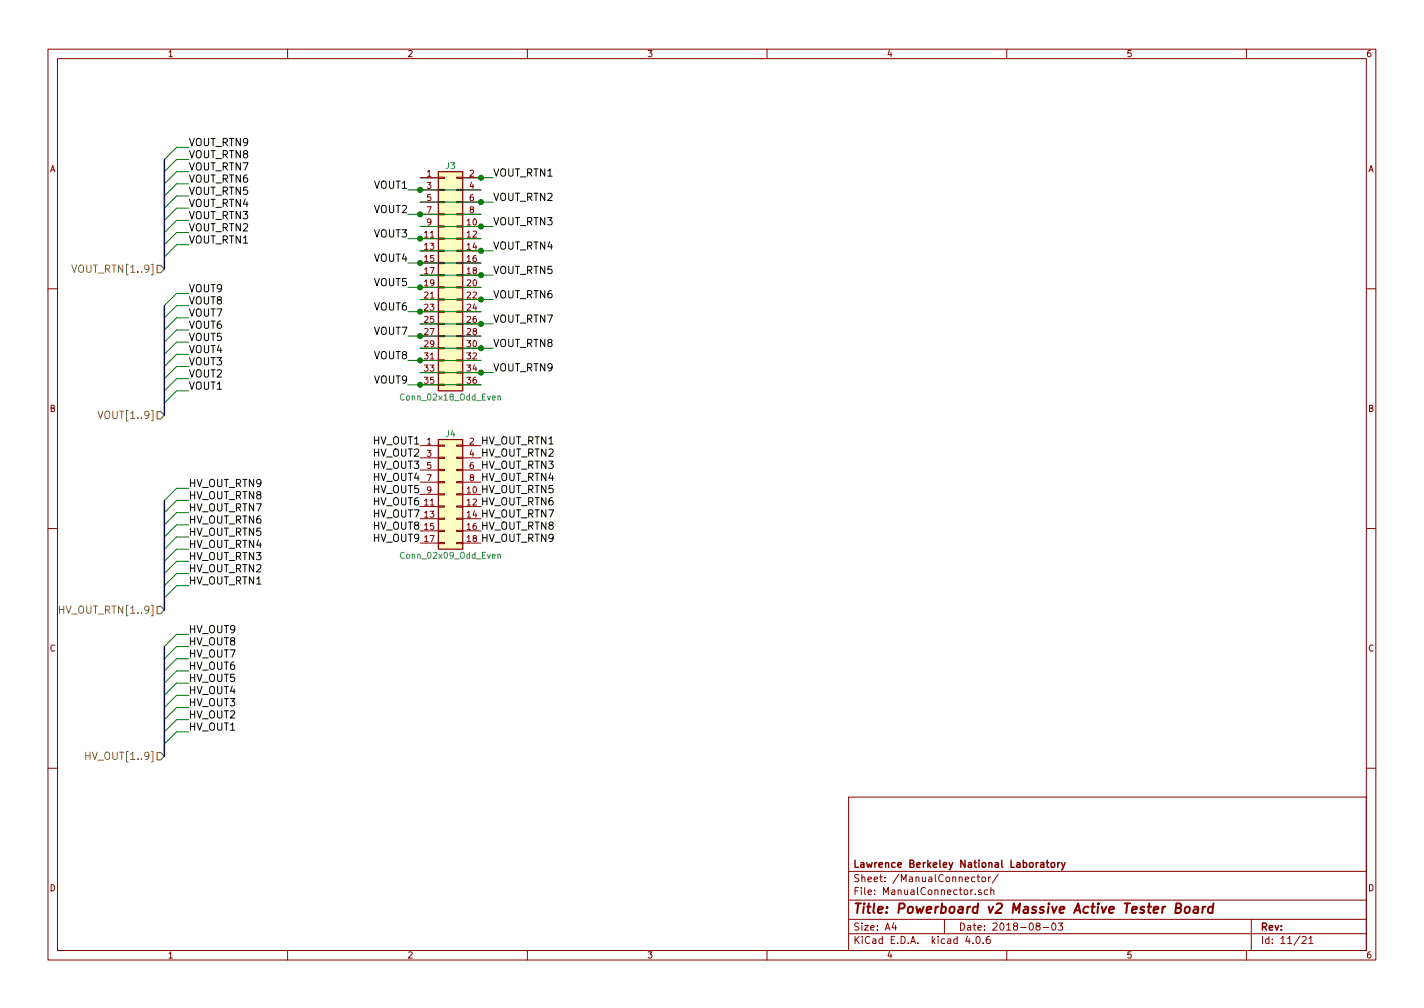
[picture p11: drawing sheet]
<svg xmlns="http://www.w3.org/2000/svg" width="297mm" height="210mm" viewBox="0 0 297 210" stroke-linecap="round" stroke-linejoin="round" font-family="sans-serif">
<g fill="none" stroke="#840000" stroke-width=".21">
<path d="M10 10.3h277v189.9h-277zM12 12.2h273v186.1h-273zM60 10.3v1.9M110 10.3v1.9M160 10.3v1.9M210 10.3v1.9M260 10.3v1.9M87.6 37.1h3.8M87.6 39.6h3.8M91.4 39.5h1.3v.2h-1.3zM91.4 37h1.3v.2h-1.3zM95.2 39.5h1.3v.2h-1.3z"/>
<path d="M95.2 37h1.3v.2h-1.3zM96.5 37.1h3.8M96.5 39.6h3.8M87.6 42.2h3.8M87.6 44.7h3.8M87.6 47.2h3.8M87.6 59.9h3.8M87.6 49.8h3.8M87.6 52.3h3.8M87.6 54.9h3.8M87.6 57.4h3.8M91.4 59.8h1.3v.3h-1.3z"/>
<path d="M91.4 57.3h1.3v.2h-1.3zM91.4 54.7h1.3v.3h-1.3zM91.4 52.2h1.3v.2h-1.3zM91.4 49.7h1.3v.2h-1.3zM91.4 47.1h1.3v.3h-1.3zM91.4 44.6h1.3v.2h-1.3zM91.4 42h1.3v.3h-1.3zM95.2 59.8h1.3v.3h-1.3zM95.2 57.3h1.3v.2h-1.3zM95.2 54.7h1.3v.3h-1.3zM95.2 52.2h1.3v.2h-1.3zM95.2 49.7h1.3v.2h-1.3z"/>
<path d="M95.2 47.1h1.3v.3h-1.3zM95.2 44.6h1.3v.2h-1.3zM95.2 42h1.3v.3h-1.3zM96.5 42.2h3.8M96.5 44.7h3.8M96.5 47.2h3.8M96.5 59.9h3.8M96.5 49.8h3.8M96.5 52.3h3.8M96.5 54.9h3.8M96.5 57.4h3.8M10 60.2h2"/>
<path d="M87.6 72.6h3.8M87.6 62.5h3.8M87.6 75.2h3.8M87.6 65h3.8M87.6 77.7h3.8M87.6 67.6h3.8M87.6 70.1h3.8M91.4 77.6h1.3v.2h-1.3zM91.4 75.1h1.3v.2h-1.3zM91.4 72.5h1.3v.3h-1.3zM91.4 70h1.3v.2h-1.3zM91.4 67.4h1.3v.3h-1.3z"/>
<path d="M91.4 64.9h1.3v.2h-1.3zM91.4 62.4h1.3v.2h-1.3zM95.2 77.6h1.3v.2h-1.3zM95.2 75.1h1.3v.2h-1.3zM95.2 72.5h1.3v.3h-1.3zM95.2 70h1.3v.2h-1.3zM95.2 67.4h1.3v.3h-1.3zM95.2 64.9h1.3v.2h-1.3zM95.2 62.4h1.3v.2h-1.3zM96.5 72.6h3.8M96.5 62.5h3.8M96.5 75.2h3.8"/>
<path d="M96.5 65h3.8M96.5 77.7h3.8M96.5 67.6h3.8M96.5 70.1h3.8M285 60.2h2M87.6 80.3h3.8M87.6 93h3.8M87.6 95.5h3.8M87.6 98h3.8M91.4 80.1h1.3v.3h-1.3zM91.4 97.9h1.3v.3h-1.3zM91.4 95.4h1.3v.2h-1.3z"/>
<path d="M91.4 92.8h1.3v.3h-1.3zM95.2 80.1h1.3v.3h-1.3zM95.2 97.9h1.3v.3h-1.3zM95.2 95.4h1.3v.2h-1.3zM95.2 92.8h1.3v.3h-1.3zM96.5 80.3h3.8M96.5 93h3.8M96.5 95.5h3.8M96.5 98h3.8M10 110.3h2M87.6 100.6h3.8M87.6 103.1h3.8"/>
<path d="M87.6 105.7h3.8M87.6 108.2h3.8M87.6 110.7h3.8M87.6 113.3h3.8M91.4 113.2h1.3v.2h-1.3zM91.4 110.6h1.3v.3h-1.3zM91.4 108.1h1.3v.2h-1.3zM91.4 105.5h1.3v.3h-1.3zM91.4 103h1.3v.2h-1.3zM91.4 100.5h1.3v.2h-1.3zM95.2 113.2h1.3v.2h-1.3zM95.2 110.6h1.3v.3h-1.3z"/>
<path d="M95.2 108.1h1.3v.2h-1.3zM95.2 105.5h1.3v.3h-1.3zM95.2 103h1.3v.2h-1.3zM95.2 100.5h1.3v.2h-1.3zM96.5 100.6h3.8M96.5 103.1h3.8M96.5 105.7h3.8M96.5 108.2h3.8M96.5 110.7h3.8M96.5 113.3h3.8M285 110.3h2M10 160.2h2"/>
<path d="M177 166.3h108v32h-108zM285 160.2h2M60 198.3v1.9M110 198.3v1.9M160 198.3v1.9M177 194.8h108M177 191.8h108M177 187.8h108M177 181.8h108M186.4 192.5l-.3 1h.9M186.8 193v1M197 191.8v3"/>
<path d="M201.8 195.2l-.4 1.1h1M202.9 196.7v.1M203.4 183l-.5-.1-.3 .3 .1 .6 .2 .1 .5-.1M203.5 186.5v.1M203.8 195.4l.1-.1a.8 .8 0 0 1 .6 .8 .8 .8 0 0 1-.6 .7 .97 .97 0 0 1-.1-1.4zM203.8 182.9h.6M204 182.4v1.3l.4 .2M204.7 185.7l-.4-.1-.2 .2 .1 .2 .5 .2v.3h-.6M204.9 183.1l.2-.2 .4 .2 .1 .5-.1 .2-.4 .1-.2-.1zM205.1 196.7v.1M206 185.7l-.4-.1-.3 .3 .1 .6 .2 .1 .4-.1M206.2 182.9v1"/>
<path d="M206.4 195.3l-.4 .1a1.11 1.11 0 0 0-.1 1.3l.4 .1 .2-.1 .1-.5-.3-.3-.4 .1-.2 .2M206.7 182.9l-.5 .3M206.7 185.7l.2-.1 .4 .1v.9M206.7 185.1v1.5M208.2 182.3l-1.2 2M210 198.3v1.9M216.4 193.2l-.3-.3 .1-.2 .2-.2 .4 .1 .2 .2-.1 .2-.5 .2-.3 .3 .1 .4 .2 .1h.3l.3-.3v-.2l-.3-.3M217.6 193.5h1.1M219.5 192.7l.2-.2a.8 .8 0 0 1 .6 .8 .8 .8 0 0 1-.6 .7l-.3-.5zM220.7 192.5h1l-.5 .6 .4 .1v.7l-.2 .1-.7-.1M260 198.3v1.9M261 191.8v6.5"/>
<path d="M271.6 195.5l.6-.2 .3 .5-1 1h1M273 195.8l.5-.5v1.5M273 196.8h.9"/>
</g>
<path d="M245.3 189.4l.9-.1a.46 .46 0 0 0 .2-.5 .46 .46 0 0 0-.4-.4h-.6l-.2 2h.7l.3-.1 .2-.5-.5-.4M247.3 189.3l.3-.2 .6 .2-.1 .8-.4 .3-.5-.1zM249.1 189.2h.8l-.1 1.2M249.9 189.6l-.7 .1a.4 .4 0 0 0-.3 .3 .4 .4 0 0 0 .2 .4l.7-.1M250.9 189.1l-.1 1.3M251.5 189.1l-.4 .1-.2 .3M253 189.2l-.2-.1a.67 .67 0 0 0-.8 .4v.8l.3 .1 .6-.1M253.1 188.4l-.2 2" fill="none" stroke="#840000" stroke-width=".41"/>
<path d="M218.2 179.9h.6M218.4 179.4v1.3l.4 .2M220.6 179.9v1M221.1 179.9l-.5 .3M221.4 179.9l.4 1M222.2 179.9l-.5 1.4-.3 .1M219.3 180.1l.2-.2 .4 .2 .1 .5-.1 .2-.4 .1-.2-.1z" fill="none" stroke="#840000" stroke-width=".3"/>
<g fill="none" stroke="#008400" stroke-width=".21">
<path d="M39.4 38.3h-2.6l-2.5 2.6M39.4 35.8h-2.6l-2.5 2.5M39.4 33.3h-2.6l-2.5 2.5M39.4 30.7h-2.6l-2.5 2.6M85.1 39.6h15.2M87.6 37.1h15.3M39.4 51h-2.6l-2.5 2.6M39.4 48.5h-2.6l-2.5 2.5M39.4 46h-2.6l-2.5 2.5M39.4 43.4h-2.6l-2.5 2.6M39.4 40.9h-2.6l-2.5 2.5M85.1 44.7h15.2"/>
<path d="M85.1 49.8h15.2M85.1 54.9h15.2M85.1 59.9h15.2M87.6 42.2h15.3M87.6 47.2h15.3M87.6 52.3h15.3M87.6 57.4h15.3M39.4 79h-2.6l-2.5 2.5M39.4 76.4h-2.6l-2.5 2.6M39.4 73.9h-2.6l-2.5 2.5M39.4 71.4h-2.6l-2.5 2.5M39.4 68.8h-2.6l-2.5 2.6"/>
<path d="M39.4 66.3h-2.6l-2.5 2.5M39.4 63.7h-2.6l-2.5 2.6M39.4 61.2h-2.6l-2.5 2.5M85.1 65h15.2M85.1 70.1h15.2M85.1 75.2h15.2M87.6 62.5h15.3M87.6 67.6h15.3M87.6 72.6h15.3M87.6 77.7h15.3M39.4 81.5h-2.6l-2.5 2.6M85.1 80.3h15.2"/>
<path d="M39.4 119.6h-2.6l-2.5 2.6M39.4 117.1h-2.6l-2.5 2.5M39.4 114.5h-2.6l-2.5 2.6M39.4 112h-2.6l-2.5 2.5M39.4 109.5h-2.6l-2.5 2.5M39.4 106.9h-2.6l-2.5 2.6M39.4 104.4h-2.6l-2.5 2.5M39.4 101.8h-2.6l-2.5 2.6M39.4 139.9h-2.6l-2.5 2.6M39.4 137.4h-2.6l-2.5 2.5M39.4 134.9h-2.6l-2.5 2.5M39.4 132.3h-2.6l-2.5 2.6"/>
<path d="M39.4 122.2h-2.6l-2.5 2.5M39.4 152.6h-2.6l-2.5 2.6M39.4 150.1h-2.6l-2.5 2.5M39.4 147.6h-2.6l-2.5 2.5M39.4 145h-2.6l-2.5 2.6M39.4 142.5h-2.6l-2.5 2.5"/>
</g>
<path d="M15 55.3l.5 1.5 .5-1.5M20.4 85.8l.6 1.5 .5-1.5M12.4 126.4v1.5M12.4 127.1h.9M17.9 156.9v1.5M17.9 157.6h.9" fill="none" stroke="#848400" stroke-width=".21"/>
<path d="M32.8 55.4h.7l.8 .7-.8 .8h-.7zM32.8 85.8h.7l.8 .8-.8 .8h-.7zM32.8 126.5h.7l.8 .7-.8 .8h-.7zM32.8 157h.7l.8 .7-.8 .8h-.7z" fill="none" stroke="#848400" stroke-width=".25"/>
<path d="M34.3 33.3v22.8M34.3 63.7v22.9M34.3 104.4v22.8M34.3 134.9v22.8" fill="none" stroke="#000084" stroke-width=".3"/>
<g fill="#ffffc2" stroke="#ffffc2" stroke-width=".21">
<path d="M91.4 35.8h5.1v45.7h-5.1z"/>
<path d="M91.4 91.7h5.1v22.8h-5.1z"/>
</g>
<path d="M91.4 35.8h5.1v45.7h-5.1zM91.4 91.7h5.1v22.8h-5.1z" fill="none" stroke="#840000" stroke-width=".25"/>
<path d="M103.9 82.7l.1-.1 .3 .1 .1 .8M103.9 82.6v.9M103.9 115.7l.1-.1 .3 .1 .1 .8M103.9 115.6v.9" fill="none" stroke="#008484" stroke-width=".21"/>
<g fill="#008400" stroke="#008400" stroke-width=".25">
<circle cx="100.3" cy="37.1" r=".51"/>
<circle cx="87.6" cy="39.6" r=".51"/>
<circle cx="87.6" cy="44.7" r=".51"/>
<circle cx="87.6" cy="49.8" r=".51"/>
<circle cx="87.6" cy="54.9" r=".51"/>
<circle cx="87.6" cy="59.9" r=".51"/>
<circle cx="87.6" cy="65" r=".51"/>
<circle cx="87.6" cy="70.1" r=".51"/>
<circle cx="87.6" cy="75.2" r=".51"/>
<circle cx="87.6" cy="80.3" r=".51"/>
<circle cx="100.3" cy="42.2" r=".51"/>
<circle cx="100.3" cy="47.2" r=".51"/>
<circle cx="100.3" cy="52.3" r=".51"/>
<circle cx="100.3" cy="57.4" r=".51"/>
<circle cx="100.3" cy="62.5" r=".51"/>
<circle cx="100.3" cy="67.6" r=".51"/>
<circle cx="100.3" cy="72.6" r=".51"/>
<circle cx="100.3" cy="77.7" r=".51"/>
</g>
<text font-size="2.8" fill="#840000" x="178" y="190.5">Title: Powerboard v2 Massive Active Tester Board</text>
<g font-size="2.1">
<text x="39.4" y="35.6">VOUT_RTN7</text>
<text x="39.4" y="33">VOUT_RTN8</text>
<text x="39.4" y="30.5">VOUT_RTN9</text>
<text x="39.4" y="40.6">VOUT_RTN5</text>
<text x="39.4" y="38.1">VOUT_RTN6</text>
<text x="78" y="39.4">VOUT1</text>
<text x="102.9" y="36.8">VOUT_RTN1</text>
<text x="102.9" y="41.9">VOUT_RTN2</text>
<text x="39.4" y="45.7">VOUT_RTN3</text>
<text x="39.4" y="43.2">VOUT_RTN4</text>
<text x="78" y="44.4">VOUT2</text>
<text x="102.9" y="47">VOUT_RTN3</text>
<text x="39.4" y="50.8">VOUT_RTN1</text>
<text x="39.4" y="48.3">VOUT_RTN2</text>
<text x="78" y="49.5">VOUT3</text>
<text x="102.9" y="52.1">VOUT_RTN4</text>
<text x="78" y="54.6">VOUT4</text>
<text x="78" y="59.7">VOUT5</text>
<text x="102.9" y="57.1">VOUT_RTN5</text>
<text x="39.4" y="63.5">VOUT8</text>
<text x="39.4" y="61">VOUT9</text>
<text x="78" y="64.8">VOUT6</text>
<text x="102.9" y="62.2">VOUT_RTN6</text>
<text x="39.4" y="71.1">VOUT5</text>
<text x="39.4" y="68.6">VOUT6</text>
<text x="39.4" y="66">VOUT7</text>
<text x="78" y="69.8">VOUT7</text>
<text x="102.9" y="67.3">VOUT_RTN7</text>
<text x="39.4" y="76.2">VOUT3</text>
<text x="39.4" y="73.7">VOUT4</text>
<text x="78" y="74.9">VOUT8</text>
<text x="102.9" y="72.4">VOUT_RTN8</text>
<text x="102.9" y="77.5">VOUT_RTN9</text>
<text x="39.4" y="81.3">VOUT1</text>
<text x="39.4" y="78.7">VOUT2</text>
<text x="78" y="80">VOUT9</text>
<text x="77.9" y="92.7">HV_OUT1</text>
<text x="77.9" y="95.2">HV_OUT2</text>
<text x="100.3" y="92.7">HV_OUT_RTN1</text>
<text x="100.3" y="95.2">HV_OUT_RTN2</text>
<text x="39.4" y="101.6">HV_OUT_RTN9</text>
<text x="77.9" y="97.8">HV_OUT3</text>
<text x="77.9" y="100.3">HV_OUT4</text>
<text x="100.3" y="97.8">HV_OUT_RTN3</text>
<text x="100.3" y="100.3">HV_OUT_RTN4</text>
<text x="39.4" y="106.7">HV_OUT_RTN7</text>
<text x="39.4" y="104.1">HV_OUT_RTN8</text>
<text x="77.9" y="102.9">HV_OUT5</text>
<text x="77.9" y="105.4">HV_OUT6</text>
<text x="77.9" y="107.9">HV_OUT7</text>
<text x="100.3" y="102.9">HV_OUT_RTN5</text>
<text x="100.3" y="105.4">HV_OUT_RTN6</text>
<text x="100.3" y="107.9">HV_OUT_RTN7</text>
<text x="39.4" y="111.8">HV_OUT_RTN5</text>
<text x="39.4" y="109.2">HV_OUT_RTN6</text>
<text x="77.9" y="110.5">HV_OUT8</text>
<text x="77.9" y="113">HV_OUT9</text>
<text x="100.3" y="110.5">HV_OUT_RTN8</text>
<text x="100.3" y="113">HV_OUT_RTN9</text>
<text x="39.4" y="119.4">HV_OUT_RTN2</text>
<text x="39.4" y="116.8">HV_OUT_RTN3</text>
<text x="39.4" y="114.3">HV_OUT_RTN4</text>
<text x="39.4" y="121.9">HV_OUT_RTN1</text>
<text x="39.4" y="137.2">HV_OUT7</text>
<text x="39.4" y="134.6">HV_OUT8</text>
<text x="39.4" y="132.1">HV_OUT9</text>
<text x="39.4" y="142.2">HV_OUT5</text>
<text x="39.4" y="139.7">HV_OUT6</text>
<text x="39.4" y="149.9">HV_OUT2</text>
<text x="39.4" y="147.3">HV_OUT3</text>
<text x="39.4" y="144.8">HV_OUT4</text>
<text x="39.4" y="152.4">HV_OUT1</text>
</g>
<g font-size="2.1" fill="#848400">
<text x="16" y="56.9">VOUT_RTN[1..9]</text>
<text x="21.5" y="87.4">VOUT[1..9]</text>
<text x="13.3" y="128">HV_OUT_RTN[1..9]</text>
<text x="18.8" y="158.5">HV_OUT[1..9]</text>
</g>
<g font-size="2.1" fill="#840000">
<text x="178" y="184">Sheet: /ManualConnector/</text>
<text x="178" y="181">Lawrence Berkeley National Laboratory</text>
<text x="178" y="186.7">File: ManualConnector.sch</text>
<text x="178" y="196.9">KiCad E.D.A. kicad 4.0.6</text>
<text x="178" y="194.1">Size: A4</text>
<text x="200" y="194.1">Date: 2018-08-03</text>
<text x="263" y="194.1">Rev:</text>
<text x="263" y="196.9">Id: 11/21</text>
</g>
<g font-size="1.8" fill="#840000">
<text x="35" y="11.9">1</text>
<text x="85" y="11.9">2</text>
<text x="135" y="11.9">3</text>
<text x="185" y="11.9">4</text>
<text x="235" y="11.9">5</text>
<text x="285" y="11.9">6</text>
<text x="10.4" y="35.9">A</text>
<text x="285.4" y="35.9">A</text>
<text x="89.1" y="36.8">1</text>
<text x="89.1" y="39.4">3</text>
<text x="89.1" y="41.9">5</text>
<text x="97.9" y="36.8">2</text>
<text x="97.9" y="39.4">4</text>
<text x="97.9" y="41.9">6</text>
<text x="89.1" y="44.4">7</text>
<text x="89.1" y="47">9</text>
<text x="97.5" y="47">10</text>
<text x="97.9" y="44.4">8</text>
<text x="88.6" y="49.5">11</text>
<text x="88.6" y="52.1">13</text>
<text x="97.5" y="49.5">12</text>
<text x="97.5" y="52.1">14</text>
<text x="88.6" y="54.6">15</text>
<text x="88.6" y="57.1">17</text>
<text x="88.6" y="59.7">19</text>
<text x="97.5" y="59.7">20</text>
<text x="97.5" y="54.6">16</text>
<text x="97.5" y="57.1">18</text>
<text x="88.6" y="62.2">21</text>
<text x="88.6" y="64.8">23</text>
<text x="97.5" y="62.2">22</text>
<text x="97.5" y="64.8">24</text>
<text x="88.6" y="67.3">25</text>
<text x="88.6" y="69.8">27</text>
<text x="97.5" y="67.3">26</text>
<text x="97.5" y="69.8">28</text>
<text x="88.6" y="74.9">31</text>
<text x="88.6" y="77.5">33</text>
<text x="88.6" y="72.4">29</text>
<text x="97.5" y="72.4">30</text>
<text x="97.5" y="74.9">32</text>
<text x="97.5" y="77.5">34</text>
<text x="88.6" y="80">35</text>
<text x="97.5" y="80">36</text>
<text x="10.4" y="85.9">B</text>
<text x="285.4" y="85.9">B</text>
<text x="89.1" y="92.7">1</text>
<text x="89.1" y="95.2">3</text>
<text x="97.9" y="92.7">2</text>
<text x="97.9" y="95.2">4</text>
<text x="89.1" y="97.8">5</text>
<text x="89.1" y="100.3">7</text>
<text x="97.9" y="97.8">6</text>
<text x="97.9" y="100.3">8</text>
<text x="88.6" y="105.4">11</text>
<text x="88.6" y="107.9">13</text>
<text x="89.1" y="102.9">9</text>
<text x="97.5" y="102.9">10</text>
<text x="97.5" y="105.4">12</text>
<text x="97.5" y="107.9">14</text>
<text x="88.6" y="110.5">15</text>
<text x="88.6" y="113">17</text>
<text x="97.5" y="110.5">16</text>
<text x="97.5" y="113">18</text>
<text x="10.4" y="135.9">C</text>
<text x="285.4" y="135.9">C</text>
<text x="10.4" y="185.9">D</text>
<text x="285.4" y="185.9">D</text>
<text x="35" y="199.9">1</text>
<text x="85" y="199.9">2</text>
<text x="135" y="199.9">3</text>
<text x="185" y="199.9">4</text>
<text x="235" y="199.9">5</text>
<text x="285" y="199.9">6</text>
</g>
<g font-size="1.8" fill="#008484">
<text x="93" y="35.2">J3</text>
<text x="83.9" y="83.5">Conn_02x18_Odd_Even</text>
<text x="93" y="91.1">J4</text>
<text x="83.9" y="116.5">Conn_02x09_Odd_Even</text>
</g>
</svg>
